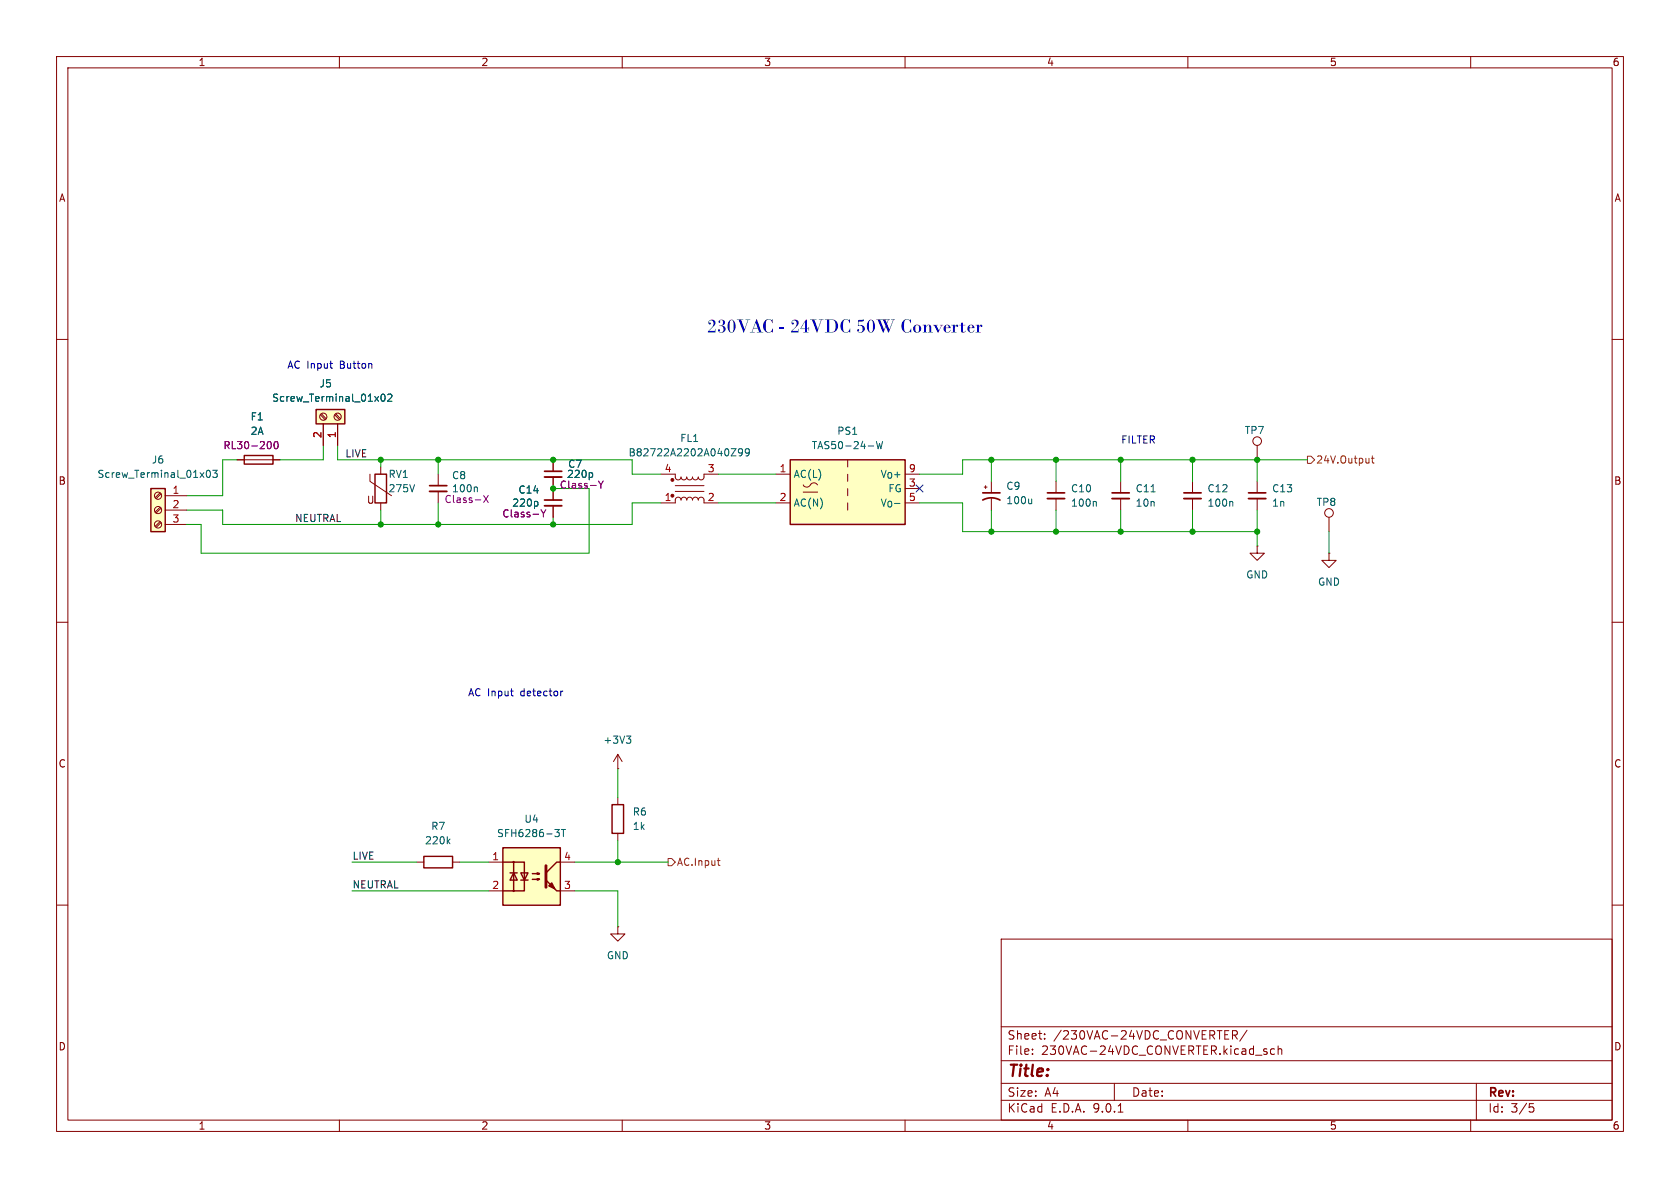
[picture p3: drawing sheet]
<svg xmlns="http://www.w3.org/2000/svg" width="297mm" height="210mm" viewBox="0 0 297 210" stroke-linecap="round" stroke-linejoin="round" font-family="sans-serif">
<g fill="none" stroke="#840000" stroke-width=".18">
<path d="M10 10h277v190h-277zM12 12h273v186h-273zM60 10v2M110 10v2M160 10v2M210 10v2M260 10v2M10 60h2M285 60h2M234.9 91.4v2.6M10 110h2M285 110h2"/>
<path d="M10 160h2M177 166h108v32h-108zM285 160h2M60 198v2M110 198v2M160 198v2M177 194.5h108M177 191.5h108M177 187.5h108M177 181.5h108M182.5 186.3v.1M182.5 185.5v.1"/>
<path d="M184.7 183.6v.1M184.7 182.8v.1M197 191.5v3M197.7 196.6h.8M210 198v2M217.9 183l.7-.1 .1-.2v-.4l-.2-.1h-.6v1.5M218.2 183l.5 .7M220.5 182.1l-1.3 2M225.3 185.5l-.4-.1-.3 .3v.4l.1 .2h.6M226 185.5l.2-.1 .3 .1 .1 .9M226 184.9v1.5M260 198v2"/>
<path d="M261 191.5v6.5M270.4 195.1h.7M270.5 195.7h.4l.3 .3-.2 .5-.5 .1"/>
<circle cx="234.9" cy="90.7" r=".76"/>
</g>
<path d="M26.7 86.4h2.5v7.6h-2.5z" fill="#ffffc2"/>
<path d="M26.7 86.4h2.5v7.6h-2.5zM66.3 83.8h2v5.1h-2z" fill="none" stroke="#840000" stroke-width=".25"/>
<g fill="none" stroke="#840000" stroke-width=".18">
<path d="M222.2 78.7v2.6M28.3 87.1l-.9 .9M28.3 89.7l-.9 .8M28.3 92.2l-.9 .8M28.5 87.3l-.9 .8M28.5 89.8l-.9 .9M28.5 92.4l-.9 .8M29.2 87.6h3.8M29.2 90.2h3.8M29.2 92.7h3.8M65.4 83.8v1.3l3.8 2.5M67.3 82.6v1.2"/>
<path d="M67.3 88.9v1.3M97.8 86.4v2M97.8 89.4v2M174 86.1h.5M174.2 85.9v.5M175.3 85.1v2M175.3 88.1v2.1M186.7 85.1v2M186.7 88.1v2.1M198.1 85.1v2M198.1 88.1v2.1M210.8 85.1v2"/>
<path d="M210.8 88.1v2.1"/>
<circle cx="222.2" cy="78" r=".76"/>
<circle cx="27.9" cy="90.2" r=".63"/>
<circle cx="27.9" cy="92.7" r=".63"/>
<circle cx="27.9" cy="87.6" r=".63"/>
</g>
<path d="M36.6 83.2l.2-.1a.68 .68 0 0 1 .4 .7 .68 .68 0 0 1-.4 .6 .84 .84 0 0 1-.2-1.2zM37.6 83.1h.8l-.4 .5 .3 .1v.6l-.1 .1-.6-.1M94.9 88.6l.2 .3v.3l-.2 .3M182.4 88.2v.8M182.4 88.9l-.2 .1M193.6 88.6l.2 .2v.7M203.5 86.9h.7M217.8 88.6l.1 .2v.7" fill="none" stroke="#006464" stroke-width=".18"/>
<path d="M96.3 88.4h3M173.7 88.4a3.2 3.2 0 0 1 3.1 0M173.7 87.1h3.1M185.2 87.1h3M196.6 87.1h3M209.3 87.1h3" fill="none" stroke="#840000" stroke-width=".3"/>
<path d="M96.3 89.4h3M185.2 88.1h3M196.6 88.1h3M209.3 88.1h3" fill="none" stroke="#840000" stroke-width=".33"/>
<path d="M95.6 90.1l.5 .7M96.1 90.8v.6M96.5 90.1l-.4 .7" fill="none" stroke="#840084" stroke-width=".18"/>
<path d="M55.9 72.4h5.1v2.5h-5.1z" fill="#ffffc2"/>
<path d="M55.9 72.4h5.1v2.5h-5.1zM43.2 80.5h5.1v1.5h-5.1zM108.2 142.2h2v5.1h-2z" fill="none" stroke="#840000" stroke-width=".25"/>
<g fill="none" stroke="#840000" stroke-width=".18">
<path d="M56.6 73.3l.9 .9M56.8 73.2l.9 .8M57.1 74.9v3.8M59.2 73.3l.8 .9M59.4 73.2l.8 .8M59.7 74.9v3.8M41.9 81.3h7.6M77.5 83.8v2.1M77.5 86.9v2M222.2 96.5v1.3h1.3l-1.3 1.3-1.2-1.3h1.2M222.2 96.5h.1M222.2 85.1v2"/>
<path d="M222.2 88.1v2.1M234.9 97.8v1.3h1.3l-1.3 1.2-1.2-1.2h1.2M234.9 97.8h.1M109.2 141v1.2M109.2 147.3v1.3M109.2 163.8v1.3h1.3l-1.3 1.3-1.3-1.3h1.3M109.2 163.8h.1"/>
<circle cx="57.1" cy="73.7" r=".63"/>
<circle cx="59.7" cy="73.7" r=".63"/>
</g>
<path d="M67.5 69.8l.2-.1a.68 .68 0 0 1 .4 .6 .68 .68 0 0 1-.4 .6l-.2-.1-.2-.3zM68.6 69.8l.4-.1 .3 .3-.8 .9h.8M84.2 86.1l.2 .2v.6" fill="none" stroke="#006464" stroke-width=".18"/>
<path d="M75.9 85.9h3.1M220.7 87.1h3.1" fill="none" stroke="#840000" stroke-width=".3"/>
<path d="M75.9 86.9h3.1M220.7 88.1h3.1" fill="none" stroke="#840000" stroke-width=".33"/>
<path d="M47.7 78a.79 .79 0 0 1 0 1.3M48.6 78.2l.1-.2a.68 .68 0 0 1 .5 .7 .68 .68 0 0 1-.5 .6l-.1-.1-.2-.4zM85.5 87.6l.8 1.2M86.3 87.6l-.8 1.2" fill="none" stroke="#840084" stroke-width=".18"/>
<path d="M88.9 149.9h10.2v10.1h-10.2z" fill="#ffffc2"/>
<path d="M74.9 151.4h5.1v2h-5.1zM88.9 149.9h10.2v10.1h-10.2zM88.9 152.4h1.9v5.1h-1.9M90.2 154.3h1.2M90.8 154.3l.6 1.3h-1.2zM90.8 152.4h1.9v5.1h-1.9M92.1 154.3h1.2l-.6 1.3zM92.1 155.6h1.2M94.1 154.4h1.3l-.4 .2v-.3l.4 .1M94.1 155.4h1.3l-.4 .2v-.3l.4 .1M96.5 155.6l1.9 1.9h.7M99.1 152.4h-.7l-1.9 1.9" fill="none" stroke="#840000" stroke-width=".25"/>
<g fill="none" stroke="#840000" stroke-width=".18">
<path d="M97.8 81.3v2M97.8 84.3v2.1M73.7 152.4h1.2M80 152.4h1.3M86.4 152.4h2.5M86.4 157.5h2.5M99.1 152.4h2.5M99.1 157.5h2.5"/>
<circle cx="90.8" cy="152.4" r=".13"/>
<circle cx="90.8" cy="157.5" r=".13"/>
</g>
<path d="M96.5 153v3.8" fill="none" stroke="#840000" stroke-width=".51"/>
<path d="M97 156.6l.5-.5 .5 1z" fill="#840000" stroke="#840000" stroke-width=".25"/>
<path d="M104.5 83.6l.3 .2v.4l-.3 .2M79.2 148.7l.4 .5M79.6 148.3l-.5 .5M98.1 146.6h.8l-.4 .5 .3 .1 .1 .5-.3 .2h-.3M99.2 146.6h.8M99.6 146.6v1.3" fill="none" stroke="#006464" stroke-width=".18"/>
<path d="M96.3 83.3h3" fill="none" stroke="#840000" stroke-width=".3"/>
<path d="M96.3 84.3h3" fill="none" stroke="#840000" stroke-width=".33"/>
<path d="M105.8 85l.4 .7M106.2 85.7v.6M106.6 85l-.4 .7" fill="none" stroke="#840084" stroke-width=".18"/>
<path d="M139.7 81.3h20.3v11.4h-20.3z" fill="#ffffc2"/>
<path d="M139.7 81.3h20.3v11.4h-20.3z" fill="none" stroke="#840000" stroke-width=".25"/>
<g fill="none" stroke="#840000" stroke-width=".18">
<path d="M57.1 74.9v3.8M59.7 74.9v3.8M41.9 81.3h1.3M48.3 81.3h1.2M97.8 81.3v2M97.8 84.3v4.1M97.8 89.4v2M116.8 83.8h2.6v.7l.5 .3 .3-.1 .2-.4 .1 .4 .3 .1 .4-.1 .2-.4 .1 .4 .3 .1 .4-.1 .2-.4 .1 .3 .3 .2 .4-.1 .2-.4 .2 .4 .4 .1 .4-.3 .1-.7h2.5M119.4 85.9h5.1M119.4 86.9h5.1M124.5 88.4l-.2-.4-.3-.1-.4 .1-.2 .4-.1-.3-.3-.2-.4 .1-.2 .4-.1-.3-.3-.2-.4 .1-.2 .4-.2-.4-.4-.1-.3 .2-.1 .3-.2-.4-.4-.1-.4 .3v.7h-2.6M124.5 88.9h2.5"/>
<path d="M137.2 83.8h2.5M137.2 88.9h2.5M142 85.7a.8 .8 0 0 0 .8 .4 .8 .8 0 0 0 .6-.6 .73 .73 0 0 1 1.1 .2M142 87h2.5M149.9 81.3v1.3M149.9 83.8v1.3M149.9 86.4v1.2M149.9 88.9v1.3M160 83.8h2.6M160 88.9h2.6M160 86.4h2.6M109.2 135.9h.1"/>
<path d="M109.2 133.4l-.7 1.2M109.2 133.4l.8 1.2M109.2 133.4v2.5"/>
</g>
<path d="M67.5 69.8l.2-.1a.68 .68 0 0 1 .4 .6 .68 .68 0 0 1-.4 .6l-.2-.1-.2-.3zM68.6 69.8l.4-.1 .3 .3-.8 .9h.8M129.3 79.3h.8l-.8 1.3h.8M131.3 79.9l-.3 .2-.3-.1-.2-.1 .2-.5 .3-.1 .2 .1a.84 .84 0 0 1-.3 1.2h-.2M132.5 79.9l-.3 .2-.3-.1-.2-.1 .2-.5 .3-.1 .2 .1a.84 .84 0 0 1-.3 1.2h-.2M153.5 78.8h1M154.9 78l.3 1.3 .3-.9 .2 .9 .3-1.3M94.9 88.6l.2 .3v.3l-.2 .3M104.5 83.6l.3 .2v.4l-.3 .2M110.7 130.1h.8l-.4 .5M111.3 130.6l.2 .2v.3l-.2 .3" fill="none" stroke="#006464" stroke-width=".18"/>
<g fill="#840000" stroke="#840000" stroke-width=".18">
<circle cx="118.9" cy="84.8" r=".25"/>
<circle cx="118.9" cy="87.6" r=".25"/>
</g>
<path d="M231.1 80.6h.7l.6 .7-.6 .6h-.7zM242.4 81h.5M242.6 80.6v1.1l.3 .2M118.1 151.8h.6l.7 .6-.7 .6h-.6zM126.8 152.1h.5M127 152.8l.3 .2" fill="none" stroke="#725600" stroke-width=".18"/>
<g fill="none" stroke="#009600" stroke-width=".18">
<path d="M57.1 78.7v2.6h-7.6M59.7 78.7v2.6h52.1v2.5h5M41.9 81.3h-2.5v6.3h-6.4M67.3 81.3v1.3M67.3 90.2v2.5M77.5 81.3v2.5M77.5 88.9v3.8M97.8 86.4h6.3v11.4h-68.5v-5.1h-2.6M97.8 91.4v1.3M116.8 88.9h-5v3.8h-72.4v-2.5h-6.4M127 88.9h10.2M127 83.8h10.2"/>
<path d="M162.6 88.9h7.6v5.1h52M175.3 81.3v3.8M175.3 90.2v3.8M186.7 81.3v3.8M186.7 90.2v3.8M198.1 81.3v3.8M198.1 90.2v3.8M210.8 81.3v3.8M210.8 90.2v3.8M222.2 81.3v3.8M222.2 90.2v6.3M231.1 81.3h-60.9v2.5h-7.6"/>
<path d="M234.9 94v3.8M109.2 135.9v5.1M62.2 157.5h24.2M62.2 152.4h11.5M81.3 152.4h5.1M101.6 157.5h7.6v6.3M101.6 152.4h16.5M109.2 148.6v3.8"/>
</g>
<path d="M162 85.8l1.2 1.2M163.2 85.8l-1.2 1.2" fill="none" stroke="#000084" stroke-width=".18"/>
<path d="M58.3 64.3h.5M58.7 65.1h.1M90.2 122.2h.5M90.6 123h.1M99.1 122.2v.8M99.5 122.2l-.4 .2" fill="none" stroke="#0000c2" stroke-width=".18"/>
<path d="M47.7 78a.79 .79 0 0 1 0 1.3M48.6 78.2l.1-.2a.68 .68 0 0 1 .5 .7 .68 .68 0 0 1-.5 .6l-.1-.1-.2-.4zM95.6 90.1l.5 .7M96.1 90.8v.6M96.5 90.1l-.4 .7M105.8 85l.4 .7M106.2 85.7v.6M106.6 85l-.4 .7" fill="none" stroke="#840084" stroke-width=".18"/>
<g fill="#009600" stroke="#009600" stroke-width=".18">
<circle cx="210.8" cy="81.3" r=".46"/>
<circle cx="222.2" cy="81.3" r=".46"/>
<circle cx="198.1" cy="94" r=".46"/>
<circle cx="222.2" cy="94" r=".46"/>
<circle cx="210.8" cy="94" r=".46"/>
<circle cx="186.7" cy="94" r=".46"/>
<circle cx="175.3" cy="81.3" r=".46"/>
<circle cx="175.3" cy="94" r=".46"/>
<circle cx="198.1" cy="81.3" r=".46"/>
<circle cx="186.7" cy="81.3" r=".46"/>
<circle cx="67.3" cy="81.3" r=".46"/>
<circle cx="77.5" cy="81.3" r=".46"/>
<circle cx="97.8" cy="92.7" r=".46"/>
<circle cx="97.8" cy="81.3" r=".46"/>
<circle cx="97.8" cy="86.4" r=".46"/>
<circle cx="77.5" cy="92.7" r=".46"/>
<circle cx="67.3" cy="92.7" r=".46"/>
<circle cx="109.2" cy="152.4" r=".46"/>
</g>
<text font-size="3.5" fill="#0000c2" x="125" y="59.9">230VAC- 24VDC50WConverter</text>
<text font-size="2.8" fill="#840000" x="178" y="190.9">Title:</text>
<g font-size="2.1" fill="#840000">
<text x="178" y="184">Sheet:</text>
<text x="186.2" y="184">/230VAC-24VDC_CONVERTER/</text>
<text x="178" y="186.7">File:</text>
<text x="184.1" y="186.7">230VAC-24VDC_CONVERTER.kicad_sch</text>
<text x="178" y="196.9">KiCad</text>
<text x="178" y="194.1">Size:</text>
<text x="184.7" y="194.1">A4</text>
<text x="185.7" y="196.9">E.D.A.</text>
<text x="193.3" y="196.9">9.0.1</text>
<text x="200" y="194.1">Date:</text>
<text x="263" y="194.3">Rev:</text>
<text x="263" y="196.9">Id:</text>
<text x="267.1" y="196.9">3/5</text>
</g>
<g font-size="1.8" fill="#840000">
<text x="35" y="11.9">1</text>
<text x="85" y="11.9">2</text>
<text x="135" y="11.9">3</text>
<text x="185" y="11.9">4</text>
<text x="235" y="11.9">5</text>
<text x="285" y="11.9">6</text>
<text x="10.3" y="35.9">A</text>
<text x="285.3" y="35.9">A</text>
<text x="10.3" y="85.9">B</text>
<text x="64.8" y="89.3">U</text>
<text x="285.3" y="85.9">B</text>
<text x="10.3" y="135.9">C</text>
<text x="285.3" y="135.9">C</text>
<text x="10.3" y="185.9">D</text>
<text x="285.3" y="185.9">D</text>
<text x="35" y="199.9">1</text>
<text x="85" y="199.9">2</text>
<text x="135" y="199.9">3</text>
<text x="185" y="199.9">4</text>
<text x="235" y="199.9">5</text>
<text x="285" y="199.9">6</text>
</g>
<g font-size="1.8" fill="#0000c2">
<text x="50.7" y="65.4">AC Input</text>
<text x="60.2" y="65.4">Button</text>
<text x="198.1" y="78.5">FILTER</text>
<text x="82.6" y="123.3">AC Input</text>
<text x="92.1" y="123.3">detector</text>
</g>
<g font-size="1.8" fill="#006464">
<text x="48" y="71.2">Screw_Terminal_01x02</text>
<text x="56.4" y="68.7">J5</text>
<text x="44.2" y="74.5">F1</text>
<text x="44.2" y="77.1">2A</text>
<text x="147.9" y="77.1">PS1</text>
<text x="220" y="76.9">TP7</text>
<text x="26.7" y="82.1">J6</text>
<text x="100.3" y="82.9">C7</text>
<text x="111" y="80.9">B82722A2202A040Z99</text>
<text x="120.2" y="78.3">FL1</text>
<text x="143.4" y="79.6">TAS50-24-W</text>
<text x="17.1" y="84.7">Screw_Terminal_01x03</text>
<text x="68.6" y="84.7">RV1</text>
<text x="68.6" y="87.2">275V</text>
<text x="79.8" y="84.9">C8</text>
<text x="91.6" y="87.5">C14</text>
<text x="140.2" y="84.7">AC(L)</text>
<text x="140.2" y="89.8">AC(N)</text>
<text x="155.6" y="84.7">V_{O}+</text>
<text x="155.6" y="89.8">V_{O}-</text>
<text x="157" y="87.2">FG</text>
<text x="177.8" y="86.8">C9</text>
<text x="177.8" y="89.3">100u</text>
<text x="189.2" y="89.8">100n</text>
<text x="189.2" y="87.2">C10</text>
<text x="200.7" y="87.2">C11</text>
<text x="200.7" y="89.8">10n</text>
<text x="213.4" y="89.8">100n</text>
<text x="213.4" y="87.2">C12</text>
<text x="224.8" y="89.8">1n</text>
<text x="224.8" y="87.2">C13</text>
<text x="232.7" y="89.6">TP8</text>
<text x="220.2" y="102.5">GND</text>
<text x="232.9" y="103.7">GND</text>
<text x="106.6" y="131.7">+3V3</text>
<text x="75" y="149.5">220k</text>
<text x="76.1" y="146.9">R7</text>
<text x="87.8" y="148.2">SFH6286-3T</text>
<text x="92.6" y="145.6">U4</text>
<text x="111.8" y="144.4">R6</text>
<text x="111.8" y="146.9">1k</text>
<text x="107.2" y="169.8">GND</text>
</g>
<g font-size="1.8" fill="#a90000">
<text x="56.9" y="77.5" transform="rotate(-90 56.9 77.5)">2</text>
<text x="59.4" y="77.5" transform="rotate(-90 59.4 77.5)">1</text>
<text x="117.4" y="83.6">4</text>
<text x="125" y="83.6">3</text>
<text x="137.7" y="83.6">1</text>
<text x="160.6" y="83.6">9</text>
<text x="30.4" y="87.4">1</text>
<text x="30.4" y="89.9">2</text>
<text x="117.4" y="88.6">1</text>
<text x="125" y="88.6">2</text>
<text x="137.7" y="88.6">2</text>
<text x="160.6" y="86.1">3</text>
<text x="160.6" y="88.6">5</text>
<text x="30.4" y="92.5">3</text>
<text x="86.9" y="152.1">1</text>
<text x="99.6" y="152.1">4</text>
<text x="86.9" y="157.2">2</text>
<text x="99.6" y="157.2">3</text>
</g>
<g font-size="1.8" fill="#840084">
<text x="39.4" y="79.6">RL30-200</text>
<text x="78.5" y="89.1">Class-X</text>
<text x="79.8" y="87.2">100n</text>
<text x="90.5" y="89.8">220p</text>
<text x="98.9" y="86.6">Class-Y</text>
<text x="100.1" y="84.7">220p</text>
<text x="88.7" y="91.7">Class-Y</text>
</g>
<g font-size="1.8" fill="#0f0f0f">
<text x="61" y="80.9">LIVE</text>
<text x="52.1" y="92.4">NEUTRAL</text>
<text x="62.2" y="152.1">LIVE</text>
<text x="62.2" y="157.1">NEUTRAL</text>
</g>
<g font-size="1.8" fill="#725600">
<text x="232.6" y="82.1">24V.Output</text>
<text x="119.6" y="153.3">AC.Input</text>
</g>
</svg>
